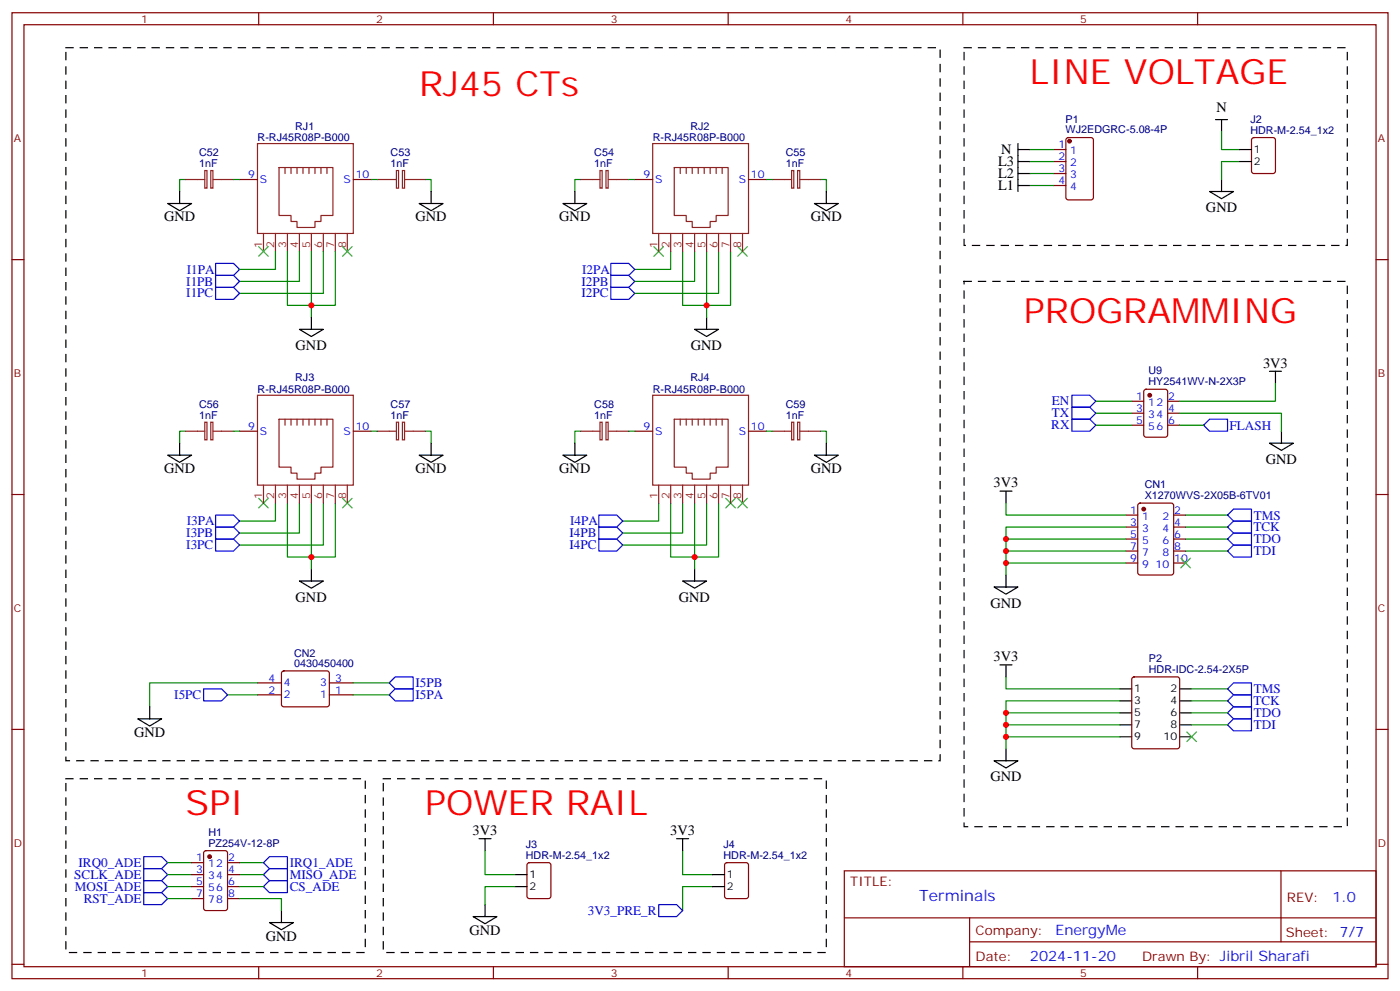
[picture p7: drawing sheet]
<svg xmlns="http://www.w3.org/2000/svg" width="412mm" height="292mm" viewBox="0 0 412 292" stroke-linecap="round" stroke-linejoin="round" font-family="sans-serif">
<path d="M19.4 14h257.5v209.9h-257.5zM284 14h112.9v58.2h-112.9zM284 82.8h112.9v160.5h-112.9zM19.4 229.2h88.2v51.2h-88.2zM112.9 229.2h130.5v51.2h-130.5z" fill="none" stroke="#000" stroke-width=".35" stroke-dasharray="2.1 2.1"/>
<g fill="none" stroke="#8c2424" stroke-width=".35">
<path d="M54.7 52.8h5.6M60.3 50.2h.7v5.2h-.7zM62.1 50.2h.6v5.2h-.6zM62.8 52.8h6M75.8 42.3h28.3v26.4h-28.3zM82.2 49.3h15.9v14.1h-3.6v1.8h-1.7v1.8h-5.3v-1.8h-1.8v-1.8h-3.5zM84 49.3v1.8M85.7 49.3v1.8M87.5 49.3v1.8M89.3 49.3v1.8M91 49.3v1.8M92.8 49.3v1.8"/>
<path d="M94.5 49.3v1.8M96.3 49.3v1.8M111.1 52.8h5.7M116.8 50.2h.6v5.2h-.6zM118.5 50.2h.7v5.2h-.7zM119.2 52.8h6M171.1 52.8h5.6M176.7 50.2h.7v5.2h-.7zM178.5 50.2h.6v5.2h-.6zM179.2 52.8h6M192.3 42.3h28.2v26.4h-28.2zM198.6 49.3h15.9v14.1h-3.5v1.8h-1.8v1.8h-5.3v-1.8h-1.8v-1.8h-3.5z"/>
<path d="M200.4 49.3v1.8M202.1 49.3v1.8M203.9 49.3v1.8M205.7 49.3v1.8M207.4 49.3v1.8M209.2 49.3v1.8M211 49.3v1.8M212.7 49.3v1.8M227.5 52.8h5.7M233.2 50.2h.6v5.2h-.6zM234.9 50.2h.7v5.2h-.7zM235.7 52.8h6"/>
<path d="M77.6 68.7v5.3M81.1 68.7v5.3M84.7 68.7v5.3M88.2 68.7v5.3M91.7 68.7v5.3M95.2 68.7v5.3M98.8 68.7v5.3M102.3 68.7v5.3M194 68.7v5.3M197.6 68.7v5.3M201.1 68.7v5.3M204.6 68.7v5.3"/>
<path d="M208.1 68.7v5.3M211.7 68.7v5.3M215.2 68.7v5.3M218.7 68.7v5.3M75.8 116.3h28.3v26.5h-28.3zM192.3 116.3h28.2v26.5h-28.2zM54.7 126.9h5.6M60.3 124.3h.7v5.2h-.7zM62.1 124.3h.6v5.2h-.6zM62.8 126.9h6M82.2 123.4h15.9v14.1h-3.6v1.8h-1.7v1.7h-5.3v-1.7h-1.8v-1.8h-3.5zM84 123.4v1.8"/>
<path d="M85.7 123.4v1.8M87.5 123.4v1.8M89.3 123.4v1.8M91 123.4v1.8M92.8 123.4v1.8M94.5 123.4v1.8M96.3 123.4v1.8M111.1 126.9h5.7M116.8 124.3h.6v5.2h-.6zM118.5 124.3h.7v5.2h-.7zM119.2 126.9h6M171.1 126.9h5.6"/>
<path d="M176.7 124.3h.7v5.2h-.7zM178.5 124.3h.6v5.2h-.6zM179.2 126.9h6M198.6 123.4h15.9v14.1h-3.5v1.8h-1.8v1.7h-5.3v-1.7h-1.8v-1.8h-3.5zM200.4 123.4v1.8M202.1 123.4v1.8M203.9 123.4v1.8M205.7 123.4v1.8M207.4 123.4v1.8M209.2 123.4v1.8M211 123.4v1.8M212.7 123.4v1.8"/>
<path d="M227.5 126.9h5.7M233.2 124.3h.6v5.2h-.6zM234.9 124.3h.7v5.2h-.7zM235.7 126.9h6M77.6 142.8v5.3M81.1 142.8v5.3M84.7 142.8v5.3M88.2 142.8v5.3M91.7 142.8v5.3M95.2 142.8v5.3M98.8 142.8v5.3M102.3 142.8v5.3"/>
<path d="M194 142.8v5.3M197.6 142.8v5.3M201.1 142.8v5.3M204.6 142.8v5.3M208.1 142.8v5.3M211.7 142.8v5.3M215.2 142.8v5.3M218.7 142.8v5.3"/>
</g>
<g fill="none" stroke="#870000" stroke-width=".35">
<path d="M3.5 3.8h405.4v284.3h-405.4zM7.1 7.3h398.2v277.3h-398.2zM76.2 3.8v3.5M145.3 3.8v3.5M214.5 3.8v3.5M283.6 3.8v3.5M352.8 3.8v3.5M70.6 52.8h5.2M104.1 52.8h5.3M187 52.8h5.3M220.5 52.8h5.3M310.4 44h3.6"/>
<path d="M310.4 47.6h3.6M310.4 51.1h3.6M310.4 54.6h3.6M314.2 40.7l.5-.2h6.7l.6 .4 .1 17.2-.5 .7h-6.9l-.7-.4v-17.2zM368.9 40.7l.5-.2h5.6l.7 .4v9.5l-.5 .6-5.8 .1-.7-.5v-9.4zM3.5 76.4h3.6M405.3 76.4h3.6M333.4 118.1h3.5M337.1 114.8l.5-.2h5.7l.6 .4 .1 13-.5 .6-5.9 .1-.6-.5-.1-12.9zM344 118.1h3.5M70.6 126.9h5.2M104.1 126.9h5.3"/>
<path d="M187 126.9h5.3M220.5 126.9h5.3M333.4 125.2h3.5M333.4 121.6h3.5M344 125.2h3.5M344 121.6h3.5M3.5 145.6h3.6M331.6 151.6h3.5M331.6 155.2h3.5M331.6 158.7h3.5M335.4 148.3l.4-.2h9.2l.7 .4v20.1l-.4 .6-9.5 .1-.6-.5-.1-20zM345.7 151.6h3.5"/>
<path d="M345.7 155.2h3.5M345.7 158.7h3.5M405.3 145.6h3.6M331.6 165.7h3.5M331.6 162.2h3.5M345.7 165.7h3.5M345.7 162.2h3.5M83.1 197.7l.5-.2h12.7l.5 .2 .2 .5-.1 9.4-.6 .5-13-.1-.4-.6v-9.2zM333.6 199.5l.5-.3h12.7l.6 .5 .1 20-.5 .7h-12.9l-.7-.4v-20zM3.5 214.7h3.6M75.8 201h7.1M75.8 204.5h7.1"/>
<path d="M97 201h7.1M97 204.5h7.1M405.3 214.7h3.6M56.4 253.9h3.6M56.4 257.5h3.6M60.2 250.6l.5-.2h5.6l.7 .4v16.5l-.4 .7h-5.9l-.7-.4v-16.5zM67 253.9h3.6M67 257.5h3.6M155.5 254.1l.4-.2h5.7l.6 .5 .1 9.4-.5 .7h-5.9l-.6-.4-.1-9.5zM213.7 254.1l.4-.2h5.7l.6 .5 .1 9.4-.5 .7h-5.9l-.6-.4-.1-9.5zM248.7 256.3h156.6v28.3h-156.6zM377.3 256.4v20.8"/>
<path d="M56.4 264.5h3.6M56.4 261h3.6M67 264.5h3.6M67 261h3.6M248.7 270.2h156.5M285.6 277.2h119.6M285.6 270.2v14.1M3.5 283.9h3.6M76.2 284.6v3.5M145.3 284.6v3.5M214.5 284.6v3.5M283.6 284.6v3.5"/>
<path d="M352.8 284.6v3.5M405.3 283.9h3.6"/>
</g>
<g fill="none" stroke="#008700" stroke-width=".35">
<path d="M359.8 38.7v5.3h5.3M54.7 52.8h-1.8v3.6M68.8 52.8h1.8M109.4 52.8h1.7M125.2 52.8h1.8v3.6M171.1 52.8h-1.8v3.6M185.2 52.8h1.8M225.8 52.8h1.7M241.7 52.8h1.7v3.6M303.4 44h7M303.4 51.1h7M303.4 54.6h7"/>
<path d="M303.4 47.6h7M365.1 47.6h-5.3v5.2M81.1 74v5.3h-10.5M84.7 74v15.9h14.1v-15.9M88.2 74v8.8h-17.6M91.7 74v19.4M95.2 74v12.4h-24.6M197.6 74v5.3h-10.6M201.1 74v15.9h14.1v-15.9M204.6 74v8.8h-17.6M208.1 74v19.4M211.7 74v12.4h-24.7"/>
<path d="M322.8 118.1h10.6M375.7 112.8v5.3h-28.2M54.7 126.9h-1.8v3.6M68.8 126.9h1.8M109.4 126.9h1.7M125.2 126.9h1.8v3.6M171.1 126.9h-1.8v3.6M185.2 126.9h1.8M225.8 126.9h1.7M241.7 126.9h1.7v3.6M322.8 121.6h10.6M322.8 125.2h10.6"/>
<path d="M347.5 121.6h30v5.3M347.5 125.2h7M81.1 148.1v5.3h-10.5M84.7 148.1v15.9h14.1v-15.9M88.2 148.1v8.8h-17.6M91.7 148.1v19.4M95.2 148.1v12.3h-24.6M194 148.1v5.3h-10.6M197.6 148.1v15.9h14.1v-15.9M201.1 148.1v8.8h-17.7M204.6 148.1v19.4M208.1 148.1v12.3h-24.7"/>
<path d="M296.3 148.1v3.5h35.3M296.3 158.7h35.3M331.6 155.2h-35.3v14.1M349.2 158.7h12.4M349.2 155.2h12.4M349.2 151.6h12.4M296.3 162.2h35.3M296.3 165.7h35.3M349.2 162.2h12.4M296.3 199.2v3.6h33.5M67 204.5h8.8M75.8 201h-31.7v7.1"/>
<path d="M104.1 204.5h10.6M104.1 201h10.6M296.3 209.8h33.5M296.3 213.4h33.5M296.3 216.9h33.5M329.8 206.3h-33.5v14.1M351 209.8h10.6M351 213.4h10.6M351 202.8h10.6M351 206.3h10.6M49.4 257.5h7M49.4 253.9h7"/>
<path d="M70.6 257.5h7M70.6 253.9h7M142.9 250.4v7.1h8.8M201.1 250.4v7.1h8.8M49.4 261h7M49.4 264.5h7M70.6 264.5h12.3v3.5M70.6 261h7M151.7 261h-8.8v5.3M209.9 261h-8.8v7"/>
</g>
<g fill="none" stroke="#00f" stroke-width=".35">
<path d="M63.5 77.5h5.3l1.8 1.8-1.8 1.8h-5.3zM179.9 77.5h5.3l1.8 1.8-1.8 1.8h-5.3zM63.5 81.1h5.3l1.8 1.7-1.8 1.8h-5.3zM63.5 84.6h5.3l1.8 1.8-1.8 1.7h-5.3zM179.9 84.6h5.3l1.8 1.8-1.8 1.7h-5.3zM179.9 81.1h5.3l1.8 1.7-1.8 1.8h-5.3zM315.7 119.9h5.3l1.8 1.7-1.8 1.8h-5.3zM315.7 116.3h5.3l1.8 1.8-1.8 1.8h-5.3zM315.7 123.4h5.3l1.8 1.8-1.8 1.7h-5.3zM354.5 125.2l1.8-1.8h5.3v3.5h-5.3zM63.5 158.7h5.3l1.8 1.7-1.8 1.8h-5.3zM63.5 155.2h5.3l1.8 1.7-1.8 1.8h-5.3z"/>
<path d="M63.5 151.6h5.3l1.8 1.8-1.8 1.8h-5.3zM176.4 158.7h5.3l1.7 1.7-1.7 1.8h-5.3zM176.4 155.2h5.3l1.7 1.7-1.7 1.8h-5.3zM176.4 151.6h5.3l1.7 1.8-1.7 1.8h-5.3zM361.6 158.7l1.8-1.8h5.3v3.5h-5.3zM361.6 155.2l1.8-1.8h5.3v3.5h-5.3zM361.6 151.6l1.8-1.7h5.3v3.5h-5.3zM361.6 162.2l1.8-1.8h5.3v3.6h-5.3zM60 202.8h5.3l1.7 1.7-1.7 1.8h-5.3zM114.7 204.5l1.7-1.7h5.3v3.5h-5.3zM114.7 201l1.7-1.8h5.3v3.6h-5.3zM361.6 202.8l1.8-1.8h5.3v3.5h-5.3z"/>
<path d="M361.6 206.3l1.8-1.8h5.3v3.6h-5.3zM361.6 209.8l1.8-1.7h5.3v3.5h-5.3zM361.6 213.4l1.8-1.8h5.3v3.5h-5.3zM42.3 259.2h5.3l1.8 1.8-1.8 1.7h-5.3zM42.3 252.2h5.3l1.8 1.7-1.8 1.8h-5.3zM42.3 255.7h5.3l1.8 1.8-1.8 1.7h-5.3zM77.6 257.5l1.8-1.8h5.3v3.5h-5.3zM77.6 253.9l1.8-1.7h5.3v3.5h-5.3zM42.3 262.7h5.3l1.8 1.8-1.8 1.8h-5.3zM77.6 261l1.8-1.8h5.3v3.5h-5.3zM194 266.3h5.3l1.8 1.7-1.8 1.8h-5.3z"/>
</g>
<g fill="none" stroke="#3c3" stroke-width=".35">
<path d="M76.2 72.6l2.8 2.8M79 72.6l-2.8 2.8M100.9 72.6l2.8 2.8M103.7 72.6l-2.8 2.8M192.6 72.6l2.8 2.8M195.4 72.6l-2.8 2.8M217.3 72.6l2.8 2.8M220.1 72.6l-2.8 2.8M76.2 146.7l2.8 2.8M79 146.7l-2.8 2.8M100.9 146.7l2.8 2.8M103.7 146.7l-2.8 2.8"/>
<path d="M213.8 146.7l2.8 2.8M216.6 146.7l-2.8 2.8M217.3 146.7l2.8 2.8M220.1 146.7l-2.8 2.8M347.8 164.3l2.9 2.8M350.7 164.3l-2.9 2.8M349.6 215.5l2.8 2.8M352.4 215.5l-2.8 2.8"/>
</g>
<g fill="none" stroke="#000" stroke-width=".35">
<path d="M358.1 35.2h3.5M359.8 35.2v3.5M49.4 59.9h7l-3.5 2.1zM52.9 56.4v3.5M123.5 59.9h7l-3.5 2.1zM127 56.4v3.5M165.8 59.9h7.1l-3.6 2.1zM169.3 56.4v3.5M239.9 59.9h7l-3.5 2.1zM243.4 56.4v3.5M299.9 44h3.5M299.9 42.3v14.1"/>
<path d="M299.9 47.6h3.5M299.9 51.1h3.5M299.9 54.6h3.5M356.3 56.4h7.1l-3.6 2.1zM359.8 52.8v3.6M365.1 44h3.6M365.1 47.6h3.6M88.2 96.9h7l-3.5 2.2zM91.7 93.4v3.5M204.6 96.9h7.1l-3.6 2.2zM208.1 93.4v3.5M373.9 109.3h3.6"/>
<path d="M375.7 109.3v3.5M49.4 134h7l-3.5 2.1zM52.9 130.5v3.5M123.5 134h7l-3.5 2.1zM127 130.5v3.5M165.8 134h7.1l-3.6 2.1zM169.3 130.5v3.5M239.9 134h7l-3.5 2.1zM243.4 130.5v3.5M373.9 130.5h7.1l-3.5 2.1zM377.5 126.9v3.6M294.6 144.6h3.5"/>
<path d="M296.3 144.6v3.5M88.2 171h7l-3.5 2.1zM91.7 167.5v3.5M201.1 171h7l-3.5 2.1zM204.6 167.5v3.5M292.8 172.8h7.1l-3.6 2.1zM296.3 169.3v3.5M294.6 195.7h3.5M296.3 195.7v3.5M40.6 211.6h7l-3.5 2.1zM44.1 208.1v3.5M329.8 202.8h3.6"/>
<path d="M329.8 206.3h3.6M329.8 209.8h3.6M329.8 213.4h3.6M329.8 216.9h3.6M347.5 202.8h3.5M347.5 206.3h3.5M347.5 209.8h3.5M347.5 213.4h3.5M347.5 216.9h3.5M292.8 223.9h7.1l-3.6 2.2zM296.3 220.4v3.5M141.1 246.9h3.5"/>
<path d="M142.9 246.9v3.5M151.7 257.5h3.5M199.3 246.9h3.5M201.1 246.9v3.5M209.9 257.5h3.5M79.4 271.6h7l-3.5 2.1zM82.9 268v3.6M139.3 269.8h7.1l-3.5 2.1zM142.9 266.3v3.5M151.7 261h3.5M209.9 261h3.5"/>
</g>
<g fill="#870000" stroke="#870000" stroke-width=".35">
<circle cx="336.9" cy="149.9" r=".53"/>
<circle cx="338.7" cy="116.3" r=".53"/>
<circle cx="315" cy="41.6" r=".53"/>
<circle cx="61.7" cy="252.2" r=".53"/>
</g>
<g fill="#c00">
<circle cx="296.3" cy="209.8" r=".88"/>
<circle cx="296.3" cy="213.4" r=".88"/>
<circle cx="296.3" cy="216.9" r=".88"/>
<circle cx="296.3" cy="165.7" r=".88"/>
<circle cx="296.3" cy="162.2" r=".88"/>
<circle cx="296.3" cy="158.7" r=".88"/>
<circle cx="91.7" cy="89.9" r=".88"/>
<circle cx="208.1" cy="89.9" r=".88"/>
<circle cx="91.7" cy="164" r=".88"/>
<circle cx="204.6" cy="164" r=".88"/>
</g>
<g font-size="10.2" fill="#f00">
<text x="123.5" y="28.2">RJ45 CTs</text>
<text x="303.4" y="24.6">LINE VOLTAGE</text>
<text x="301.6" y="95.2">PROGRAMMING</text>
<text x="54.7" y="239.8">SPI</text>
<text x="125.2" y="239.8">POWER RAIL</text>
</g>
<text font-size="4.6" fill="#00f" x="270.8" y="265.4">Terminals</text>
<g font-size="4.2">
<text x="358.3" y="33.1">N</text>
<text x="294.9" y="45.5">N</text>
<text x="294" y="49">L3</text>
<text x="294" y="52.5">L2</text>
<text x="294" y="56">L1</text>
<text x="48.3" y="65.2">GND</text>
<text x="122.4" y="65.2">GND</text>
<text x="164.7" y="65.2">GND</text>
<text x="238.8" y="65.2">GND</text>
<text x="355.2" y="62.5">GND</text>
<text x="87.1" y="103.1">GND</text>
<text x="203.5" y="103.1">GND</text>
<text x="372.1" y="108.2">3V3</text>
<text x="372.9" y="136.5">GND</text>
<text x="48.3" y="139.3">GND</text>
<text x="122.4" y="139.3">GND</text>
<text x="164.7" y="139.3">GND</text>
<text x="238.8" y="139.3">GND</text>
<text x="292.7" y="143.5">3V3</text>
<text x="87.1" y="177.2">GND</text>
<text x="200" y="177.2">GND</text>
<text x="291.7" y="178.9">GND</text>
<text x="292.7" y="194.6">3V3</text>
<text x="39.5" y="216.9">GND</text>
<text x="291.7" y="230">GND</text>
<text x="139.2" y="245.8">3V3</text>
<text x="197.4" y="245.8">3V3</text>
<text x="138.3" y="275.1">GND</text>
<text x="78.3" y="276.9">GND</text>
</g>
<g font-size="4.2" fill="#00f">
<text x="392.5" y="265.6">1.0</text>
<text x="310.9" y="275.2">EnergyMe</text>
<text x="303.4" y="282.8">2024-11-20</text>
</g>
<g font-size="3.9" fill="#00f">
<text x="55" y="80.5">I1PA</text>
<text x="171.4" y="80.5">I2PA</text>
<text x="54.9" y="84">I1PB</text>
<text x="54.9" y="87.6">I1PC</text>
<text x="171.3" y="87.6">I2PC</text>
<text x="171.3" y="84">I2PB</text>
<text x="309.9" y="119.4">EN</text>
<text x="309.9" y="122.9">TX</text>
<text x="309.7" y="126.4">RX</text>
<text x="362.2" y="126.4">FLASH</text>
<text x="55" y="154.6">I3PA</text>
<text x="167.9" y="154.6">I4PA</text>
<text x="369.4" y="152.9">TMS</text>
<text x="54.9" y="161.7">I3PC</text>
<text x="54.9" y="158.1">I3PB</text>
<text x="167.8" y="161.7">I4PC</text>
<text x="167.8" y="158.1">I4PB</text>
<text x="369.2" y="156.4">TCK</text>
<text x="369.4" y="159.9">TDO</text>
<text x="369.4" y="163.5">TDI</text>
<text x="122.4" y="202.3">I5PB</text>
<text x="51.4" y="205.8">I5PC</text>
<text x="122.4" y="205.9">I5PA</text>
<text x="369.2" y="207.6">TCK</text>
<text x="369.4" y="204.1">TMS</text>
<text x="369.4" y="211.1">TDO</text>
<text x="369.4" y="214.6">TDI</text>
<text x="23.2" y="255.2">IRQ0_ADE</text>
<text x="85.4" y="255.2">IRQ1_ADE</text>
<text x="21.9" y="258.7">SCLK_ADE</text>
<text x="22.1" y="262.2">MOSI_ADE</text>
<text x="85.4" y="258.7">MISO_ADE</text>
<text x="85.4" y="262.3">CS_ADE</text>
<text x="24.7" y="265.8">RST_ADE</text>
<text x="173.1" y="269.3">3V3_PRE_R</text>
</g>
<g font-size="3.9" fill="#800">
<text x="250.5" y="260.9">TITLE:</text>
<text x="379.1" y="265.6">REV:</text>
<text x="287.4" y="275.1">Company:</text>
<text x="378.7" y="275.7">Sheet: 7/7</text>
<text x="287.4" y="282.8">Date:</text>
<text x="336.4" y="282.9">Drawn By: Jibril Sharafi</text>
</g>
<g font-size="3.2" fill="#800">
<text x="41.6" y="6.7">1</text>
<text x="110.8" y="6.7">2</text>
<text x="179.9" y="6.7">3</text>
<text x="249.1" y="6.7">4</text>
<text x="318.2" y="6.7">5</text>
<text x="4.1" y="41.9">A</text>
<text x="405.9" y="41.9">A</text>
<text x="4.1" y="111">B</text>
<text x="405.9" y="111">B</text>
<text x="4.1" y="180.1">C</text>
<text x="405.9" y="180.1">C</text>
<text x="4.1" y="249.3">D</text>
<text x="405.9" y="249.3">D</text>
<text x="41.6" y="287.6">1</text>
<text x="110.8" y="287.6">2</text>
<text x="179.9" y="287.6">3</text>
<text x="249.1" y="287.6">4</text>
<text x="318.2" y="287.6">5</text>
</g>
<g font-size="3.2" fill="#000080">
<text x="75.9" y="41.6">R-RJ45R08P-B000</text>
<text x="87" y="38.2">RJ1</text>
<text x="192.3" y="41.6">R-RJ45R08P-B000</text>
<text x="203.4" y="38.2">RJ2</text>
<text x="313.9" y="39.3">WJ2EDGRC-5.08-4P</text>
<text x="313.9" y="36.1">P1</text>
<text x="368.3" y="39.4">HDR-M-2.54_1x2</text>
<text x="368.3" y="36.3">J2</text>
<text x="58.6" y="45.9">C52</text>
<text x="115.1" y="45.9">C53</text>
<text x="175" y="45.9">C54</text>
<text x="231.5" y="45.9">C55</text>
<text x="58.6" y="49.1">1nF</text>
<text x="115.1" y="49.1">1nF</text>
<text x="175" y="49.1">1nF</text>
<text x="231.5" y="49.1">1nF</text>
<text x="87" y="112.3">RJ3</text>
<text x="203.4" y="112.3">RJ4</text>
<text x="338.3" y="113.4">HY2541WV-N-2X3P</text>
<text x="338.3" y="110.2">U9</text>
<text x="75.9" y="115.7">R-RJ45R08P-B000</text>
<text x="192.3" y="115.7">R-RJ45R08P-B000</text>
<text x="58.6" y="123.2">1nF</text>
<text x="58.6" y="120">C56</text>
<text x="115.1" y="123.2">1nF</text>
<text x="115.1" y="120">C57</text>
<text x="175" y="123.2">1nF</text>
<text x="175" y="120">C58</text>
<text x="231.5" y="123.2">1nF</text>
<text x="231.5" y="120">C59</text>
<text x="337.2" y="143.7">CN1</text>
<text x="337.2" y="146.9">X1270WVS-2X05B-6TV01</text>
<text x="86.6" y="196.4">0430450400</text>
<text x="86.6" y="193.3">CN2</text>
<text x="338.4" y="195">P2</text>
<text x="338.4" y="198.2">HDR-IDC-2.54-2X5P</text>
<text x="61.4" y="249.3">PZ254V-12-8P</text>
<text x="61.4" y="246.2">H1</text>
<text x="154.9" y="249.7">J3</text>
<text x="213.1" y="249.7">J4</text>
<text x="154.9" y="252.9">HDR-M-2.54_1x2</text>
<text x="213.1" y="252.9">HDR-M-2.54_1x2</text>
</g>
<g font-size="3.2" fill="#00f">
<text x="311.8" y="43.7">1</text>
<text x="311.8" y="47.2">2</text>
<text x="315.3" y="45.4">1</text>
<text x="73.1" y="52.5">9</text>
<text x="76.6" y="53.9">S</text>
<text x="101.2" y="53.9">S</text>
<text x="104.8" y="52.5">10</text>
<text x="189.5" y="52.5">9</text>
<text x="193" y="53.9">S</text>
<text x="217.6" y="53.9">S</text>
<text x="221.2" y="52.5">10</text>
<text x="311.8" y="50.7">3</text>
<text x="315.3" y="49">2</text>
<text x="315.3" y="52.5">3</text>
<text x="311.8" y="54.3">4</text>
<text x="315.3" y="56">4</text>
<text x="334.7" y="117.8">1</text>
<text x="338.2" y="119.5">12</text>
<text x="344.1" y="117.8">2</text>
<text x="334.7" y="121.3">3</text>
<text x="334.7" y="124.8">5</text>
<text x="338.2" y="123">34</text>
<text x="344.1" y="124.8">6</text>
<text x="344.1" y="121.3">4</text>
<text x="73.1" y="126.6">9</text>
<text x="76.6" y="128">S</text>
<text x="101.2" y="128">S</text>
<text x="104.8" y="126.6">10</text>
<text x="189.5" y="126.6">9</text>
<text x="193" y="128">S</text>
<text x="217.6" y="128">S</text>
<text x="221.2" y="126.6">10</text>
<text x="338.2" y="126.6">56</text>
<text x="332.9" y="151.3">1</text>
<text x="332.9" y="154.8">3</text>
<text x="336.4" y="153">1</text>
<text x="342.4" y="153">2</text>
<text x="345.9" y="154.8">4</text>
<text x="345.9" y="151.3">2</text>
<text x="332.9" y="158.3">5</text>
<text x="332.9" y="161.9">7</text>
<text x="336.4" y="156.6">3</text>
<text x="336.4" y="160.1">5</text>
<text x="342.4" y="160.1">6</text>
<text x="342.4" y="156.6">4</text>
<text x="345.9" y="161.9">8</text>
<text x="345.9" y="158.3">6</text>
<text x="332.9" y="165.4">9</text>
<text x="336.4" y="163.6">7</text>
<text x="336.4" y="167.1">9</text>
<text x="340.4" y="167.1">10</text>
<text x="342.4" y="163.6">8</text>
<text x="345.9" y="165.4">10</text>
<text x="79.1" y="200.7">4</text>
<text x="83.6" y="202.1">4</text>
<text x="94.3" y="202.1">3</text>
<text x="98.8" y="200.7">3</text>
<text x="79.1" y="204.2">2</text>
<text x="83.6" y="205.6">2</text>
<text x="94.3" y="205.6">1</text>
<text x="98.8" y="204.2">1</text>
<text x="57.8" y="253.6">1</text>
<text x="57.8" y="257.1">3</text>
<text x="61.3" y="255.3">12</text>
<text x="67.2" y="257.1">4</text>
<text x="67.2" y="253.6">2</text>
<text x="57.8" y="260.6">5</text>
<text x="61.3" y="258.9">34</text>
<text x="61.3" y="262.4">56</text>
<text x="67.2" y="260.6">6</text>
<text x="57.8" y="264.2">7</text>
<text x="61.3" y="265.9">78</text>
<text x="67.2" y="264.2">8</text>
</g>
<g font-size="3.2">
<text x="369.4" y="45.1">1</text>
<text x="369.4" y="48.6">2</text>
<text x="334.1" y="203.8">1</text>
<text x="344.8" y="203.8">2</text>
<text x="334.1" y="207.4">3</text>
<text x="344.8" y="207.4">4</text>
<text x="334.1" y="210.9">5</text>
<text x="334.1" y="214.4">7</text>
<text x="344.8" y="210.9">6</text>
<text x="344.8" y="214.4">8</text>
<text x="334.1" y="217.9">9</text>
<text x="342.7" y="217.9">10</text>
<text x="155.9" y="258.5">1</text>
<text x="155.9" y="262">2</text>
<text x="214.1" y="258.5">1</text>
<text x="214.1" y="262">2</text>
</g>
<g font-size="3.2" fill="#8d2323">
<text x="77.3" y="72.9" transform="rotate(-90 77.3 72.9)">1</text>
<text x="80.8" y="72.9" transform="rotate(-90 80.8 72.9)">2</text>
<text x="84.3" y="72.9" transform="rotate(-90 84.3 72.9)">3</text>
<text x="87.8" y="72.9" transform="rotate(-90 87.8 72.9)">4</text>
<text x="91.4" y="72.9" transform="rotate(-90 91.4 72.9)">5</text>
<text x="94.9" y="72.9" transform="rotate(-90 94.9 72.9)">6</text>
<text x="98.4" y="72.9" transform="rotate(-90 98.4 72.9)">7</text>
<text x="102" y="72.9" transform="rotate(-90 102 72.9)">8</text>
<text x="193.7" y="72.9" transform="rotate(-90 193.7 72.9)">1</text>
<text x="197.2" y="72.9" transform="rotate(-90 197.2 72.9)">2</text>
<text x="200.7" y="72.9" transform="rotate(-90 200.7 72.9)">3</text>
<text x="204.3" y="72.9" transform="rotate(-90 204.3 72.9)">4</text>
<text x="207.8" y="72.9" transform="rotate(-90 207.8 72.9)">5</text>
<text x="211.3" y="72.9" transform="rotate(-90 211.3 72.9)">6</text>
<text x="214.8" y="72.9" transform="rotate(-90 214.8 72.9)">7</text>
<text x="218.4" y="72.9" transform="rotate(-90 218.4 72.9)">8</text>
<text x="77.3" y="146.9" transform="rotate(-90 77.3 146.9)">1</text>
<text x="80.8" y="146.9" transform="rotate(-90 80.8 146.9)">2</text>
<text x="84.3" y="146.9" transform="rotate(-90 84.3 146.9)">3</text>
<text x="87.8" y="146.9" transform="rotate(-90 87.8 146.9)">4</text>
<text x="91.4" y="146.9" transform="rotate(-90 91.4 146.9)">5</text>
<text x="94.9" y="146.9" transform="rotate(-90 94.9 146.9)">6</text>
<text x="98.4" y="146.9" transform="rotate(-90 98.4 146.9)">7</text>
<text x="102" y="146.9" transform="rotate(-90 102 146.9)">8</text>
<text x="193.7" y="146.9" transform="rotate(-90 193.7 146.9)">1</text>
<text x="197.2" y="146.9" transform="rotate(-90 197.2 146.9)">2</text>
<text x="200.7" y="146.9" transform="rotate(-90 200.7 146.9)">3</text>
<text x="204.3" y="146.9" transform="rotate(-90 204.3 146.9)">4</text>
<text x="207.8" y="146.9" transform="rotate(-90 207.8 146.9)">5</text>
<text x="211.3" y="146.9" transform="rotate(-90 211.3 146.9)">6</text>
<text x="214.8" y="146.9" transform="rotate(-90 214.8 146.9)">7</text>
<text x="218.4" y="146.9" transform="rotate(-90 218.4 146.9)">8</text>
</g>
</svg>
